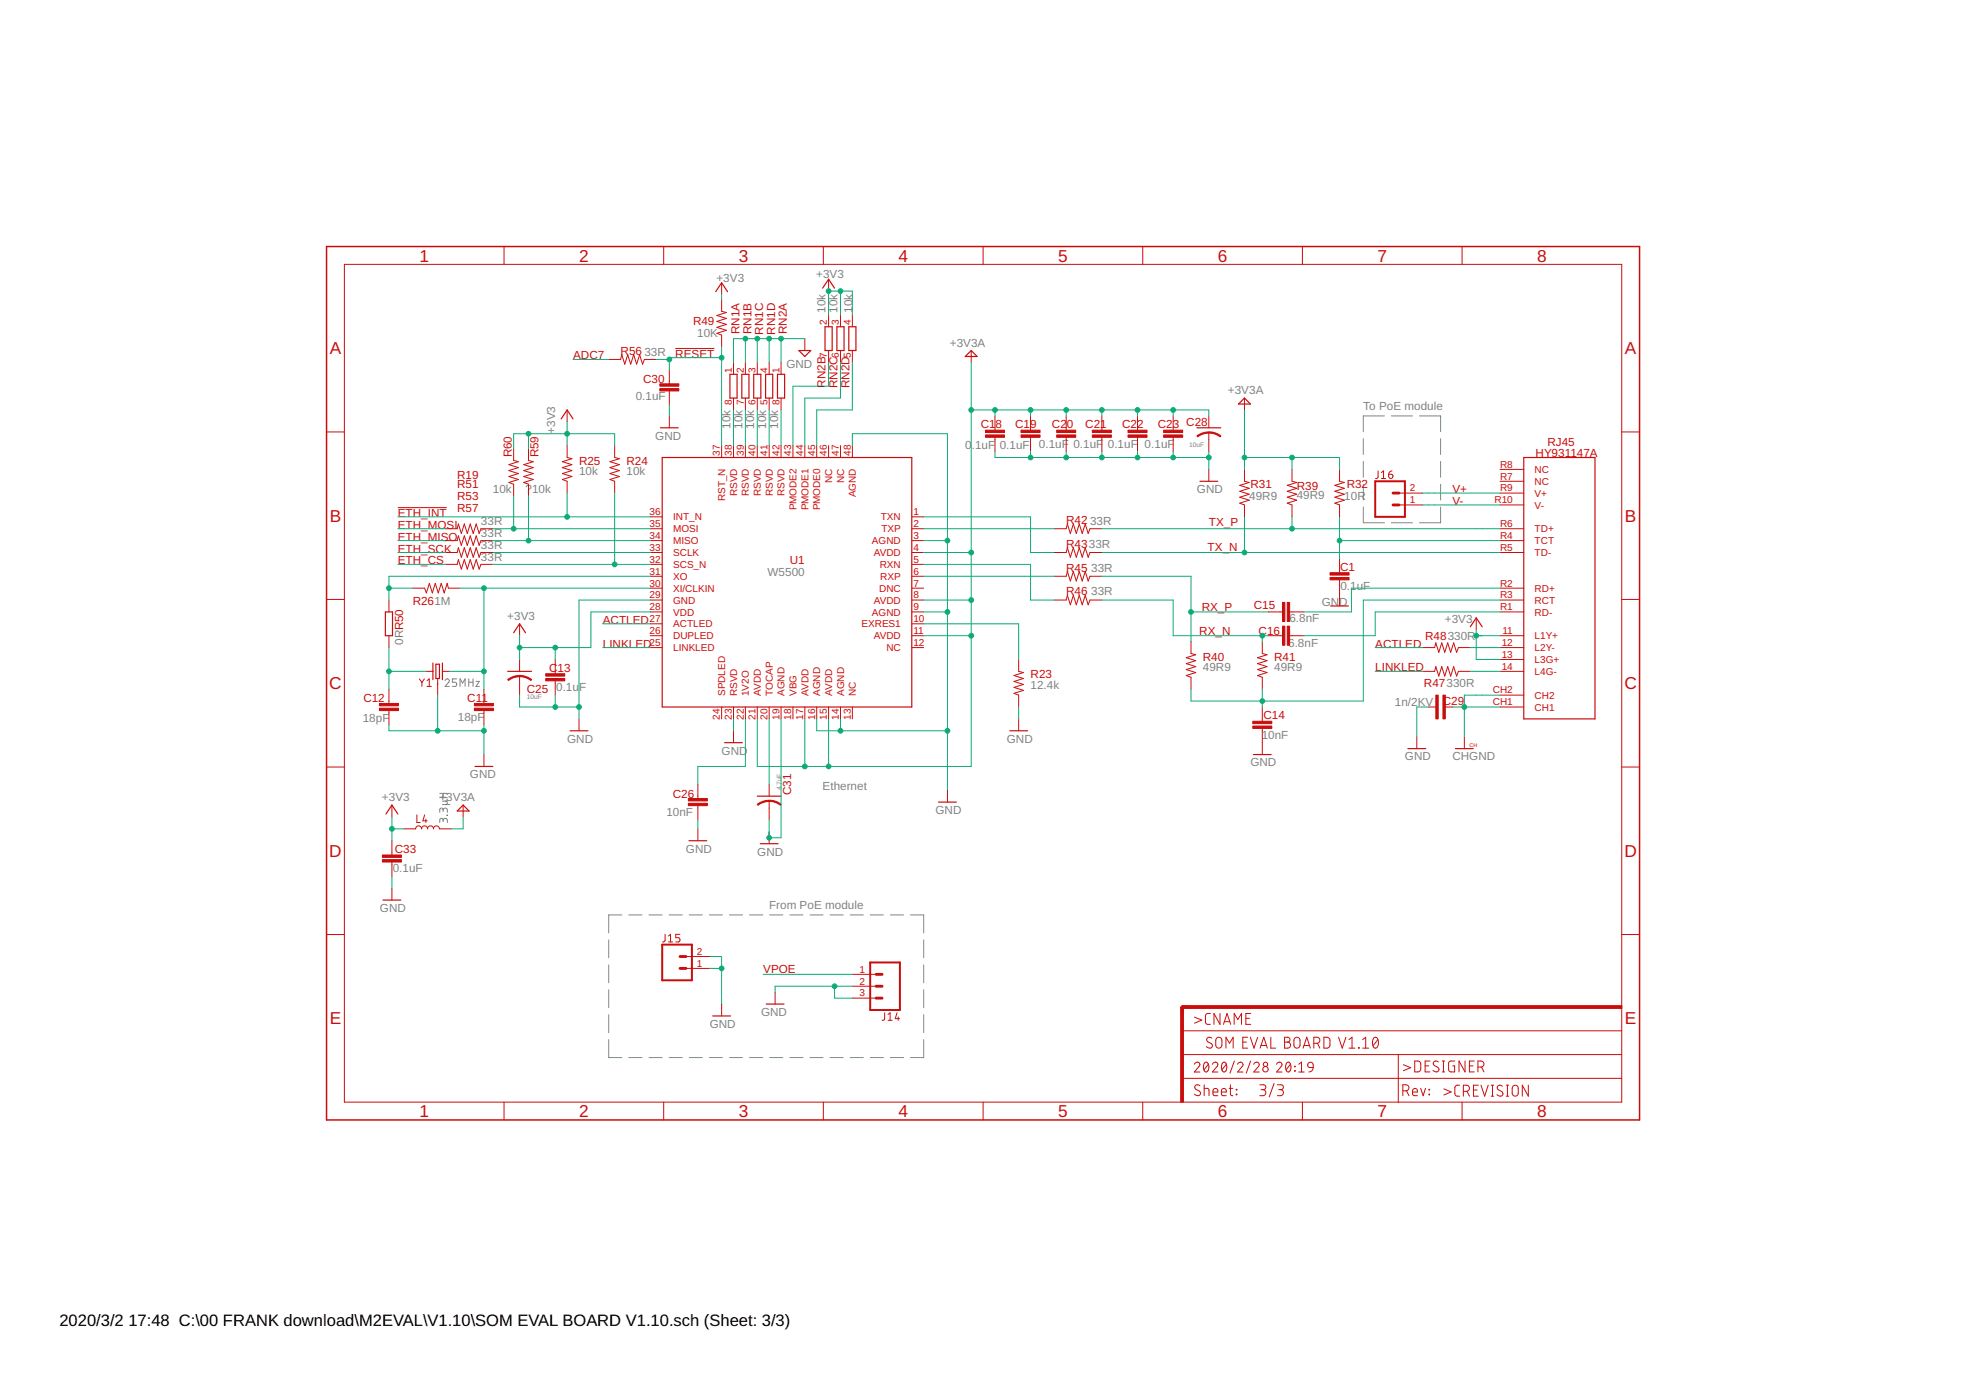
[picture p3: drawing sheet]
<svg xmlns="http://www.w3.org/2000/svg" width="420mm" height="297mm" viewBox="0 0 420 297" stroke-linecap="round" stroke-linejoin="round" font-family="sans-serif">
<g fill="none" stroke="#808080" stroke-width=".21">
<path d="M291.4 93.7v3.4M291.4 98.6v3.4M295.9 88.9h-4.5v3.3M297.3 88.9h4.6M303.4 88.9h4.5v3.3M307.9 93.7v3.4M307.9 98.6v3.4M291.4 108.4v3.3h4.5M291.4 103.5v3.3M297.3 111.7h4.6M307.9 103.5v3.3M307.9 108.4v3.3h-4.5"/>
<path d="M95.1 145.4a.44 .44 0 0 1 .7-.3 .44 .44 0 0 1 .1 .7l-.8 .9h.9M97.6 145.1h-.9v.7h.5a.45 .45 0 0 1 .4 .4 .45 .45 0 0 1-.4 .5h-.5M98.3 146.7v-1.6l.6 .9 .5-.9v1.6M100.2 145.8h.9M100.2 145.1v1.6M101.1 145.1v1.6M101.7 145.6h.7l-.7 1.1h.7M94 170.5h1.6M94 169.5h1.6M94.5 171.9h1.7M94.7 175.3a.46 .46 0 0 1 .5-.4 .46 .46 0 0 1 .4 .4v.5M94.7 175.6v-.4a.36 .36 0 0 0-.4-.3 .36 .36 0 0 0-.3 .3v.6"/>
<path d="M94.7 173.1a.46 .46 0 0 1 .5-.4 .46 .46 0 0 1 .4 .4v.5M94.7 173.4v-.4a.36 .36 0 0 0-.4-.3 .36 .36 0 0 0-.3 .3v.6M94.7 169.5v1M95.2 171.2a.37 .37 0 0 1 .4 .4 .37 .37 0 0 1-.4 .3M95.5 174.2l.1 .1zM95.6 171l-.2 .2h-.9M132.9 195.5h-2.8v3.8M134.4 195.5h2.8M138.7 195.5h2.8M143 195.5h2.8M147.3 195.5h2.8M151.6 195.5h2.8"/>
<path d="M155.9 195.5h2.8M160.2 195.5h2.8M164.5 195.5h2.8M168.8 195.5h2.8M173.1 195.5h2.8M177.4 195.5h2.8M181.7 195.5h2.8M186 195.5h2.8M190.3 195.5h2.8M194.6 195.5h2.8v3.8M130.1 200.9v3.8M130.1 206.2v3.8"/>
<path d="M130.1 211.5v3.8M130.1 216.8v3.9M197.4 200.9v3.8M197.4 206.2v3.8M197.4 211.5v3.8M197.4 216.8v3.9M130.1 222.2v3.8h2.8M134.4 226h2.8M138.7 226h2.8M143 226h2.8M147.3 226h2.8M151.6 226h2.8"/>
<path d="M155.9 226h2.8M160.2 226h2.8M164.5 226h2.8M168.8 226h2.8M173.1 226h2.8M177.4 226h2.8M181.7 226h2.8M186 226h2.8M190.3 226h2.8M197.4 222.2v3.8h-2.8"/>
</g>
<g fill="none" stroke="#c90d0c" stroke-width=".21">
<path d="M73.6 56.5h273v179h-273zM107.7 52.7v3.8M141.8 52.7v3.8M176 52.7v3.8M177.1 59.7v2.5M210.1 52.7v3.8M244.2 52.7v3.8M278.3 52.7v3.8M312.5 52.7v3.8M130.1 76.8h2.5l.3-1 .6 2 .7-2 .6 2 .6-2 .7 2 .6-2 .6 2 .4-1h2.6M143 79v3M144.3 74.5h8.4"/>
<path d="M154.2 60.4v2.6M154.2 64v2.5l1 .3-2 .6 2 .7-2 .6 2 .6-2 .7 2 .6-2 .6 1 .4v2.5M156.8 77.4v2.6M159.3 77.4v2.6M161.8 77.4v2.6M164.4 77.4v2.6M166.9 77.4v2.6M172 72.4v2.5M177.1 67.3v2.5M177.1 74.9v2.5M179.6 67.3v2.5M179.6 74.9v2.5"/>
<path d="M182.2 67.3v2.5M182.2 74.9v2.5M207.6 74.9v2.5M69.8 92.3h3.8M109.8 95.9v2.5l1 .3-2 .6 2 .6-2 .7 2 .6-2 .6 2 .7-2 .6 1 .4v2.5M112.9 95.9v2.5l1.1 .3-2.1 .6 2.1 .6-2.1 .7 2.1 .6-2.1 .6 2.1 .7-2.1 .6 1 .4v2.5M121.2 87.6v2.5M121.2 95.2v2.6l1 .2-2 .7 2 .6-2 .6 2 .7-2 .6 2 .6-2 .7 1 .3v2.6M131.4 95.2v2.6l1 .2-2.1 .7 2.1 .6-2.1 .6 2.1 .7-2.1 .6 2.1 .6-2.1 .7 1.1 .3v2.6M143 83.5v3.1M143 88.9v2.5M154.2 95.2v2.6"/>
<path d="M156.8 85.1v2.5M156.8 95.2v2.6M159.3 85.1v2.5M159.3 95.2v2.6M161.8 85.1v2.5M161.8 95.2v2.6M164.4 85.1v2.5M164.4 95.2v2.6M166.9 85.1v2.5M166.9 95.2v2.6M169.5 95.2v2.6M172 95.2v2.6"/>
<path d="M174.5 95.2v2.6M177.1 95.2v2.6M179.6 95.2v2.6M182.2 95.2v2.6M212.6 88.9v3M212.6 93.5v3M220.2 88.9v3M220.2 93.5v3M227.9 88.9v3M227.9 93.5v3M235.5 88.9v3M235.5 93.5v3"/>
<path d="M243.1 88.9v3M243.1 93.5v3M250.7 88.9v3M250.7 93.5v3M258.3 88.9v2.5M258.3 92.4v4.1M266 85.1v2.5M346.6 92.3h3.8M85 108.5h10.5M95.2 115.5h2.5l.3-1 .6 2 .6-2 .7 2 .6-2 .6 2 .7-2 .6 2 .4-1h2.5M95.2 118.1h2.5l.3-1 .6 2 .6-2 .7 2 .6-2 .6 2 .7-2 .6 2 .4-1h2.5M95.2 113h2.5l.3-1 .6 2 .6-2 .7 2 .6-2 .6 2 .7-2 .6 2 .4-1h2.5"/>
<path d="M139 115.5h2.5M139 118.1h2.5M139 110.4h2.5M139 113h2.5M194.9 115.5h2.5M194.9 118.1h2.5M194.9 110.4h2.5M194.9 113h2.5M225.3 118.1h2.6l.2-1 .6 2 .7-2 .6 2 .7-2 .6 2 .6-2 .7 2 .3-1h2.6M225.3 113h2.6l.2-1 .6 2 .7-2 .6 2 .7-2 .6 2 .6-2 .7 2 .3-1h2.6M258.3 100.3v2.5M266 100.3v2.5l1 .3-2.1 .6 2.1 .7-2.1 .6 2.1 .6-2.1 .7 2.1 .6-2.1 .6 1.1 .4v2.5"/>
<path d="M276.1 100.3v2.5l1 .3-2 .6 2 .7-2 .6 2 .6-2 .7 2 .6-2 .6 1 .4v2.5M286.3 100.3v2.5l1 .3-2 .6 2 .7-2 .6 2 .6-2 .7 2 .6-2 .6 1 .4v2.5M286.3 119.3v3.1M294.5 100.6v1.4l-.2 .2-.3 .1M295.2 102.3h.9M295.2 101l.5-.4v1.7M296.8 101.3h.5a.45 .45 0 0 1 .4 .5 .45 .45 0 0 1-.5 .4 .45 .45 0 0 1-.4-.4zM297.5 100.6l-.4 .2-.3 .5M299 105.4h5.1M299 107.9h5.1M320.6 115.5h5M320.6 118.1h5"/>
<path d="M320.6 113h5M320.6 100.3h5M320.6 102.8h5M320.6 105.4h5M320.6 107.9h5M69.8 128.1h3.8M83.1 128.2v2.6M83.1 135.8v2.6M88.2 125.7h2.5l.4 1 .7-2 .6 2 .6-2 .7 2 .6-2 .6 2 .7-2 .2 1h2.5M95.2 120.6h2.5l.3-1 .6 2 .6-2 .7 2 .6-2 .6 2 .7-2 .6 2 .4-1h2.5M111 133.3v2.5M139 133.3h2.5"/>
<path d="M139 130.8h2.5M139 128.2h2.5M139 135.8h2.5M139 125.7h2.5M139 138.4h2.5M139 120.6h2.5M139 123.1h2.5M194.9 133.3h2.5M194.9 130.8h2.5M194.9 128.2h2.5M194.9 135.8h2.5M194.9 125.7h2.5"/>
<path d="M194.9 138.4h2.5M194.9 120.6h2.5M194.9 123.1h2.5M225.3 128.2h2.6l.2-1 .6 2 .7-2 .6 2 .7-2 .6 2 .6-2 .7 2 .3-1h2.6M225.3 123.1h2.6l.2-1 .6 2.1 .7-2.1 .6 2.1 .7-2.1 .6 2.1 .6-2.1 .7 2.1 .3-1.1h2.6M254.5 137.1v2.6l1 .2-2 .6 2 .7-2 .6 2 .7-2 .6 2 .6-2 .7 1 .3v2.6M269.8 137.1v2.6l1 .2-2 .6 2 .7-2 .6 2 .7-2 .6 2 .6-2 .7 1 .3v2.6M271 130.8h3.1M271 135.8h3.1M275.6 130.8h3.1M275.6 135.8h3.1M286.3 123.9v5.6"/>
<path d="M304.1 138.4h2.5l.3-1 .6 2 .6-2 .7 2 .6-2 .6 2 .7-2 .6 2 .4-1h2.5M315.5 132v2.6M320.6 130.8h5M320.6 128.2h5M320.6 135.8h5M320.6 125.7h5M320.6 138.4h5M346.6 128.1h3.8M83.1 147.3v3M83.1 151.8v3.1M89.6 145.1l.6 .7M90.2 145.8v.9"/>
<path d="M90.7 145.1l-.5 .7M91 143.5h1.5M91.3 145.4l.4-.3v1.6M91.3 146.7h.9M93.5 145.1v3.4M94.6 143.5h1.5M103.4 147.3v3M103.4 151.8v3.1M111 140.9v2.6M111 144.5v4M118.7 140.9v3.1M118.7 145.5v3"/>
<path d="M123.7 153.6v2.6M154.2 151.1v2.5M156.8 151.1v2.5M156.8 156.2v2.5M159.3 151.1v2.5M161.8 151.1v2.5M164.4 151.1v2.5M166.9 151.1v2.5M169.5 151.1v2.5M172 151.1v2.5M174.5 151.1v2.5M177.1 151.1v2.5"/>
<path d="M179.6 151.1v2.5M182.2 151.1v2.5M217.7 140.9v2.6l1 .2-2 .7 2 .6-2 .6 2 .7-2 .6 2 .6-2 .7 1 .3v2.6M217.7 153.6v2.6M269.8 151.1v3M269.8 155.7v5.5M302.8 157.4v2.6M304.1 143.5h2.5l.3-1 .6 2 .6-2 .7 2 .6-2 .6 2 .7-2 .6 2 .4-1h2.5M305.3 151.1h1.8M308.6 151.1h1.8M312.9 157.4v2.6M320.6 151.1h5"/>
<path d="M320.6 143.5h5M320.6 148.5h5M320.6 140.9h5M69.8 163.9h3.8M83.8 172v2.6M83.8 179.7v3M86.3 177.1h2.5a.63 .63 0 0 1 .7-.6 .63 .63 0 0 1 .6 .6 .63 .63 0 0 1 .6-.6 .63 .63 0 0 1 .7 .6 .63 .63 0 0 1 .6-.6 .63 .63 0 0 1 .6 .6 .63 .63 0 0 1 .7-.6 .63 .63 0 0 1 .6 .6h2.6M89.1 174.1v1.7h.7M90.7 174.1l-.3 1.3h.9M91 175v.8M99 172v2.6M103.4 161.2v2.6"/>
<path d="M149.1 167.6v3M149.1 172.2v3M149.1 177.1v2.6M164.4 167.6v2.5M164.4 171.2v4M164.4 177.8v2.5M202.5 168.9v2.5M346.6 163.9h3.8M69.8 199.7h3.8M83.8 184.2v3.1M83.8 189.8v2.5M142.1 199.7v1.4l-.5 .2"/>
<path d="M145.3 199.7h-.9v.7h.5a.46 .46 0 0 1 .4 .4 .46 .46 0 0 1-.4 .5h-.5M346.6 199.7h3.8M142.9 201.3h.8M142.9 200l.4-.3v1.6M146.6 206.9h5.1M146.6 204.4h5.1M154.2 214.6v2.5M165.7 212v2.6M182.2 208.2h5M182.2 210.8h5M182.2 213.3h5M189.1 216.4l-.1 1.4-.5 .2"/>
<path d="M189.8 218h.9M189.8 216.8l.4-.4v1.6M191.7 216.4l-.4 1.3h.9M192 217.3v.7M255.3 217.4l1.5 .6-1.5 .7M258.7 216.6h-.8l-.3 .5v1.4l.4 .4h.7M260.7 216.6v2.3l-1.3-2.3v2.3M261.5 218.9l.7-2.3 .8 2.3M261.7 218.3h1.1M263.8 218.9v-2.3l.7 1.3 .8-1.3v2.3M266.3 217.6h.7M267.3 216.6h-1v2.3h1"/>
<path d="M107.7 235.5v3.8M141.8 235.5v3.8M176 235.5v3.8M210.1 235.5v3.8M244.2 235.5v3.8M252.6 230.4h94M252.6 225.4h94M252.6 220.3h94M255.2 227.4a.58 .58 0 0 1 .9-.4 .58 .58 0 0 1 .1 .9l-1 1.2h1.2M256.4 232a.58 .58 0 0 0-.9-.1 .58 .58 0 0 0 .1 .9l.7 .4a.54 .54 0 0 1 .2 .7 .54 .54 0 0 1-.7 .2l-.5-.3M257.3 232.6h.7l.4 .2v1.3M257.3 231.8v2.3"/>
<path d="M257.5 227.1l.1-.1a.88 .88 0 0 1 .7 1.3v.2a.51 .51 0 0 1-.5 .6 .51 .51 0 0 1-.5-.6l-.1-.7zM258.2 227.4l-.9 1.2M259 221.8a.58 .58 0 0 0-.9 0 .58 .58 0 0 0 0 .8l.7 .4a.54 .54 0 0 1 .2 .7 .54 .54 0 0 1-.7 .2l-.5-.2M259.1 227.4a.58 .58 0 0 1 .8-.4 .58 .58 0 0 1 .2 .9l-1 1.2h1.2M259.2 233.4h1.1a.54 .54 0 0 0-.4-.8 .54 .54 0 0 0-.7 .5l.1 .9 1 .1M259.9 221.9a.66 .66 0 0 1 .8-.2 .66 .66 0 0 1 .4 .6v1.1a.66 .66 0 0 1-.6 .6 .66 .66 0 0 1-.7-.6zM261 233.4h1.1a.54 .54 0 0 0-.4-.8 .54 .54 0 0 0-.7 .5l.2 .9 .9 .1M261.3 227.1l.1-.1a.86 .86 0 0 1 .8 1.3l-.1 .2a.5 .5 0 0 1-.5 .6 .5 .5 0 0 1-.5-.6l-.1-.7zM262 224v-2.3l.8 1.2 .7-1.2v2.3M262.1 227.4l-1 1.2M262.7 232.6h.8M263 231.8v2.1l.5 .2"/>
<path d="M263.8 226.7l-.9 2.6M264.2 232.8l.1 .1zM264.2 233.8l.1 .2zM264.5 227.4a.58 .58 0 0 1 .8-.4 .58 .58 0 0 1 .2 .9l-1 1.2h1.2M265.6 222.7h.8M266.6 221.7h-1v2.3h1M267.2 221.7l.8 2.3 .8-2.3M267.3 226.7l-1 2.6M267.9 227.4a.58 .58 0 0 1 .9-.4 .58 .58 0 0 1 .1 .9l-1 1.2h1.2M269.2 231.8h.8a.52 .52 0 0 1 .5 .5 .52 .52 0 0 1-.5 .6h-.5M269.3 224l.8-2.3 .7 2.3M269.5 223.4h1.2"/>
<path d="M269.9 232.9a.65 .65 0 0 1 .6 .6 .65 .65 0 0 1-.6 .6h-.7M271.6 221.7v2.3h1M272.3 231.5l-1 2.9M272.8 227.4a.58 .58 0 0 1 .8-.4 .58 .58 0 0 1 .2 .9l-1 1.2h1.2M273 231.8h.8a.52 .52 0 0 1 .5 .5 .52 .52 0 0 1-.5 .6h-.5M273.6 232.9a.65 .65 0 0 1 .7 .6 .65 .65 0 0 1-.7 .6h-.6M274.5 221.7h.7a.52 .52 0 0 1 .5 .5 .52 .52 0 0 1-.5 .5 .65 .65 0 0 1 .6 .6 .65 .65 0 0 1-.6 .7h-.7zM274.5 222.7h.7M275 227.1l.1-.1a.86 .86 0 0 1 .8 1.3l-.1 .2a.51 .51 0 0 1-.5 .6 .51 .51 0 0 1-.5-.6v-.7zM275.8 227.4l-1 1.2M276.6 221.9a.66 .66 0 0 1 .8-.2 .66 .66 0 0 1 .4 .6v1.1a.66 .66 0 0 1-.6 .6 .66 .66 0 0 1-.7-.6zM276.7 227.9l.1 .1z"/>
<path d="M276.7 228.8l.1 .1zM277.6 229.1h1.1M277.6 227.4l.6-.4v2.1M278.3 235.5v3.8M278.5 224l.8-2.3 .7 2.3M278.7 223.4h1.1M279.6 227.2l.4-.2 .5 .2 .1 .9-1-.1-.1-.3zM280.6 228.1l-.2 .7-.7 .3M280.8 222.9h.6a.65 .65 0 0 0 .7-.6 .65 .65 0 0 0-.7-.6h-.6v2.3M281.6 222.9l.5 1.1M282.9 221.7h.9l.4 .4v1.4l-.4 .5h-.9zM286.1 221.7l.8 2.3 .7-2.3"/>
<path d="M288.3 224h1.3M288.3 222.2l.6-.5v2.3M290.3 223.9l.2 .1zM291.2 224h1.3M291.2 222.2l.7-.5v2.3M293.6 221.8a.62 .62 0 0 1 .7 0 .62 .62 0 0 1 .3 .7 .99 .99 0 0 1-.8 1.5 1.68 1.68 0 0 1-.2-2.2zM294.5 222.2l-1.1 1.3M298.8 225.4v10.2M299.8 233.1h.7a.65 .65 0 0 0 .6-.6 .65 .65 0 0 0-.6-.7h-.7v2.3M299.9 227.5l1.6 .7-1.6 .6M300.6 233.1l.5 1M301.9 233.4h1a.54 .54 0 0 0-.3-.8 .54 .54 0 0 0-.7 .5l.1 .9 .9 .1"/>
<path d="M302.3 226.7l.9 .1 .4 .4v1.4l-.4 .4-.9 .1zM303.6 232.6l.5 1.5 .6-1.5M304.6 227.8h.8M305.4 233.8l.1 .2zM305.4 232.8l.1 .1zM305.6 226.7h-1v2.4h1M307.4 226.9a.58 .58 0 0 0-.9-.1 .58 .58 0 0 0 .1 .9l.7 .4a.58 .58 0 0 1 0 .9 .58 .58 0 0 1-.8-.1l-.3-.2M308.2 226.7h.5M308.2 229.1h.5M308.5 226.7v2.4M308.6 232.7l1.5 .6-1.5 .7M310.9 226.7l-1 .1-.3 .3v1.6l.3 .3 1 .1v-1.3h-.4"/>
<path d="M312 231.9h-.8l-.3 .5 .1 1.6 .3 .2 .7 .1M312.5 235.5v3.8M312.7 233.2a1.16 1.16 0 0 0 1.2-.3l.1-.3-.1-.4a1.16 1.16 0 0 0-1.2-.3v2.4M313.1 226.7v2.4l-1.3-2.4v2.4M313.5 233.2l.5 1.1M314 227.8h.8M314.9 232.9h.8M315.1 226.7h-1.1v2.4h1.1M315.8 228h.7a.65 .65 0 0 0 .6-.6 .65 .65 0 0 0-.6-.7h-.7v2.4M315.9 231.9h-1v2.4h1M316.5 231.9l.8 2.4 .8-2.4M316.6 228l.5 1.1"/>
<path d="M318.7 234.3h.5M318.7 231.9h.5M319 231.9v2.4M321.1 232.1a.58 .58 0 0 0-.9-.1 .58 .58 0 0 0 0 .9l.8 .4a.59 .59 0 0 1 0 .9 .59 .59 0 0 1-.9-.1l-.2-.2M321.9 234.3h.5M321.9 231.9h.5M322.2 231.9v2.4M323.3 232.2a.64 .64 0 0 1 .7-.3 .64 .64 0 0 1 .5 .7v1a.65 .65 0 0 1-.7 .7 .65 .65 0 0 1-.6-.7zM326.6 231.9v2.4l-1.3-2.4v2.4"/>
<circle cx="270.4" cy="228.5" r=".59"/>
<circle cx="270.4" cy="227.4" r=".46"/>
</g>
<g fill="none" stroke="#c90d0c" stroke-width=".25">
<path d="M153 62.3l1.2-1.9 1.3 1.9M156 80h1.5v5.1h-1.5zM158.5 80h1.6v5.1h-1.6zM161.1 80h1.5v5.1h-1.5zM163.6 80h1.5v5.1h-1.5zM166.2 80h1.5v5.1h-1.5zM170.7 74.9h2.6l-1.3 1.3zM175.8 61.6l1.3-1.9 1.3 1.9M176.3 69.8h1.5v5.1h-1.5zM178.9 69.8h1.5v5.1h-1.5zM181.4 69.8h1.5v5.1h-1.5zM208.8 76.2h-2.5l1.3-1.3 1.2 1.3"/>
<path d="M119.9 89.5l1.3-1.9 1.3 1.9M141.1 91.4h3.8M141.5 97.8h53.4v53.3h-53.4zM255.8 91.4h5.1M266 85.1l1.2 1.2h-2.5zM325.6 97.8h15.3v55.8h-15.3zM256.4 102.8h3.8M82.4 130.8h1.5v5h-1.5zM109.8 135.2l1.2-1.9 1.3 1.9M284.4 129.5h3.8M314.2 133.9l1.3-1.9 1.3 1.9M92.5 141.7v3.5"/>
<path d="M93.2 141.9h.7v3.1h-.7zM94.6 141.7v3.5M108.5 143.5h5.1M121.8 156.2h3.8M154.9 158.7h3.8M215.8 156.2h3.8M300.9 160h3.8M311 160h3.9M82.5 173.9l1.3-1.9 1.2 1.9M99 172l1.2 1.3h-2.5zM101.5 163.8h3.8M147.2 179.7h3.8"/>
<path d="M161.8 170.1h5.1M200.6 171.4h3.8M267.9 161.2h3.8M81.9 192.3h3.8M162.5 180.3h3.8M152.3 217.1h3.8M163.7 214.6h3.9"/>
</g>
<g fill="#c90d0c" stroke="#c90d0c" stroke-width=".21">
<path d="M101.4 150.3h4.1v.5h-4.1z"/>
<path d="M101.4 151.3h4.1v.5h-4.1z"/>
<path d="M81.1 150.3h4.1v.5h-4.1z"/>
<path d="M81.1 151.3h4.1v.5h-4.1z"/>
<path d="M116.6 144h4.1v.5h-4.1z"/>
<path d="M116.6 145h4.1v.5h-4.1z"/>
<path d="M147.1 170.6h4.1v.6h-4.1z"/>
<path d="M147.1 171.7h4.1v.5h-4.1z"/>
<path d="M267.7 154.1h4.1v.5h-4.1z"/>
<path d="M267.7 155.2h4.1v.5h-4.1z"/>
<path d="M275.1 128.7h.5v4.1h-.5z"/>
<path d="M274.1 128.7h.5v4.1h-.5z"/>
<path d="M275.1 133.8h.5v4.1h-.5z"/>
<path d="M274.1 133.8h.5v4.1h-.5z"/>
<path d="M210.6 91.9h4.1v.5h-4.1z"/>
<path d="M210.6 92.9h4.1v.6h-4.1z"/>
<path d="M218.2 91.9h4.1v.5h-4.1z"/>
<path d="M218.2 92.9h4.1v.6h-4.1z"/>
<path d="M225.8 91.9h4.1v.5h-4.1z"/>
<path d="M225.8 92.9h4.1v.6h-4.1z"/>
<path d="M233.4 91.9h4.1v.5h-4.1z"/>
<path d="M233.4 92.9h4.1v.6h-4.1z"/>
<path d="M241.1 91.9h4v.5h-4z"/>
<path d="M241.1 92.9h4v.6h-4z"/>
<path d="M248.7 91.9h4.1v.5h-4.1z"/>
<path d="M248.7 92.9h4.1v.6h-4.1z"/>
<path d="M306.9 148.5h.5v5.1h-.5z"/>
<path d="M308.4 148.5h.5v5.1h-.5z"/>
<path d="M252.3 215.2h.6v20.3h-.6z"/>
<path d="M252.6 214.9h94v.6h-94z"/>
<path d="M141 82h4.1v.5h-4.1z"/>
<path d="M141 83h4.1v.5h-4.1z"/>
<path d="M81.7 182.7h4.1v.5h-4.1z"/>
<path d="M81.7 183.7h4.1v.5h-4.1z"/>
<path d="M284.2 122.4h4.1v.5h-4.1z"/>
<path d="M284.2 123.4h4.1v.5h-4.1z"/>
</g>
<path d="M297.7 105.4h1.3M297.7 107.9h1.3M145.3 204.4h1.3M145.3 206.9h1.3M187.2 213.3h1.3M187.2 210.8h1.3M187.2 208.2h1.3M253.9 215.2h-1.3v1.3" fill="none" stroke="#c90d0c" stroke-width=".61"/>
<path d="M69.8 52.7h280.6v186.6h-280.6z" fill="none" stroke="#c90d0c" stroke-width=".32"/>
<path d="M293.9 102.8h6.3v7.6h-6.3zM141.5 201.9h6.4v7.6h-6.4zM186 205.7h6.3v10.1h-6.3z" fill="none" stroke="#c90d0c" stroke-width=".42"/>
<g fill="#c90d0c" stroke="#c90d0c" stroke-width=".21">
<path d="M111 144.3l1.4 .3 1.2 .6-.1 .2-1.4-.7-1.1-.1z" fill-rule="evenodd"/>
<path d="M108.5 145.2l1.2-.6 1.3-.2v.2l-1 .1-1.3 .7z" fill-rule="evenodd"/>
<path d="M258.3 92.3l1.4 .2 1.2 .7-.1 .2-1.4-.7-1.1-.2z" fill-rule="evenodd"/>
<path d="M255.8 93.2l1.2-.7 1.3-.2v.3l-1 .1-1.4 .7z" fill-rule="evenodd"/>
<path d="M164.4 171l1.3 .2 1.2 .7-.1 .2-.9-.5-1.5-.3z" fill-rule="evenodd"/>
<path d="M161.8 171.9l1.2-.7 1.4-.2v.3l-1 .1-1.4 .7z" fill-rule="evenodd"/>
</g>
<g fill="none" stroke="#0dab76" stroke-width=".21">
<path d="M122.5 76.8h7.6M140.3 76.8h2.7M154.2 76.4h-11.2v2.6M154.2 63v1M154.2 74.1v21.1M159.3 72.4v5M161.8 72.4v5M164.4 72.4v5M166.9 72.4v5M172 72.4h-15.2v5M177.1 67.3v-5.1h5.1v5.1M177.1 77.4v5.1h-7.6v12.7"/>
<path d="M179.6 62.2v5.1M179.6 77.4v7.7h-7.6v10.1M182.2 77.4v10.2h-7.7v7.6M207.6 77.4v86.4h-45.8v-10.2M112.9 92.7v3.2M121.2 90.1v5.1M131.4 95.2v-2.5h-21.6v3.2M143 86.6v2.3M156.8 87.6v7.6M159.3 87.6v7.6M161.8 87.6v7.6M164.4 87.6v7.6"/>
<path d="M166.9 87.6v7.6M182.2 95.2v-2.5h20.3v76.2M207.6 87.6h50.7v1.3M212.6 96.5v1.3h45.7M212.6 87.6v1.3M220.2 87.6v1.3M220.2 96.5v1.3M227.9 87.6v1.3M227.9 96.5v1.3M235.5 87.6v1.3M235.5 96.5v1.3M243.1 87.6v1.3"/>
<path d="M243.1 96.5v1.3M250.7 87.6v1.3M250.7 96.5v1.3M258.3 96.5v3.8M266 97.8h20.3v2.5M266 87.6v12.7M276.1 97.8v2.5M85 115.5h10.2M85 118.1h10.2M85 113h10.2M85 110.4h54M105.3 115.5h33.7"/>
<path d="M105.3 118.1h33.7M105.3 113h33.7M109.8 106v7M112.9 106v9.5M121.2 105.4v5M131.4 105.4v15.2M197.4 115.5h5.1M197.4 110.4h22.8v7.7h5.1M197.4 118.1h10.2M197.4 113h27.9M235.5 118.1h85.1M235.5 113h85.1"/>
<path d="M266 110.4v7.7M276.1 110.4v2.6M286.3 115.5h34.3M286.3 110.4v8.9M304.1 105.4h16.5M304.1 107.9h16.5M83.1 138.4v8.9M83.1 125.7h5.1M85 120.6h10.2M98.3 125.7h40.7M103.4 125.7v21.6M105.3 120.6h33.7"/>
<path d="M111 135.8v5.1M118.7 138.4v2.5M128.8 133.3h10.2M128.8 138.4h10.2M139 128.2h-15.3v25.4M139 130.8h-12.7v7.6h-15.3M139 123.1h-55.9v5.1M197.4 133.3h20.3v7.6M197.4 128.2h10.2M197.4 120.6h22.8v7.6h5.1M197.4 130.8h5.1M197.4 135.8h10.2"/>
<path d="M197.4 123.1h27.9M235.5 128.2h15.2v7.6h20.3M235.5 123.1h19v14M254.5 130.8h16.5M269.8 135.8v1.3M293.9 138.4h10.2M314.2 138.4h6.4M315.5 135.8h5.1M315.5 134.6v6.3h5.1M320.6 128.2h-29.2v21.6h-36.9v-2.5M320.6 125.7h-31.8v5.1h-10.1M320.6 130.8h-26.7v5h-15.2"/>
<path d="M83.1 154.9v1.3h20.3M83.1 143.5h7.9M93.5 148.5v7.7M96.1 143.5h7.3M103.4 154.9v6.3M111 148.5v2.6h12.7M118.7 148.5v2.6M156.8 153.6v2.6M159.3 153.6v10.2h-10.2v3.8M164.4 153.6v14M166.9 153.6v25.4h-2.5v-3.8M172 153.6v10.2"/>
<path d="M174.5 153.6v2.6h28M177.1 153.6v10.2M179.6 153.6v2.6M217.7 151.1v2.5M269.8 147.3v3.8M293.9 143.5h10.2M305.3 151.1h-2.5v6.3M310.4 151.1h10.2M314.2 143.5h6.4M320.6 148.5h-7.7v8.9M83.8 174.6v5.1M83.8 177.1h2.5"/>
<path d="M99 174.6v2.5h-2.5M149.1 175.2v1.9M83.8 187.3v2.5M151.7 204.4h2.5v10.2M151.7 206.9h2.5M163.1 208.2h19.1M178.4 210.8v2.5h3.8M182.2 210.8h-16.5v1.2"/>
</g>
<g fill="#0dab76" stroke="#0dab76" stroke-width=".21">
<circle cx="166.9" cy="72.4" r=".51"/>
<circle cx="164.4" cy="72.4" r=".51"/>
<circle cx="161.8" cy="72.4" r=".51"/>
<circle cx="159.3" cy="72.4" r=".51"/>
<circle cx="123.7" cy="151.1" r=".51"/>
<circle cx="118.7" cy="151.1" r=".51"/>
<circle cx="164.4" cy="179" r=".51"/>
<circle cx="202.5" cy="115.5" r=".51"/>
<circle cx="202.5" cy="130.8" r=".51"/>
<circle cx="179.6" cy="156.2" r=".51"/>
<circle cx="202.5" cy="156.2" r=".51"/>
<circle cx="258.3" cy="97.8" r=".51"/>
<circle cx="220.2" cy="97.8" r=".51"/>
<circle cx="227.9" cy="97.8" r=".51"/>
<circle cx="235.5" cy="97.8" r=".51"/>
<circle cx="243.1" cy="97.8" r=".51"/>
<circle cx="250.7" cy="97.8" r=".51"/>
<circle cx="103.4" cy="156.2" r=".51"/>
<circle cx="93.5" cy="156.2" r=".51"/>
<circle cx="178.4" cy="210.8" r=".51"/>
<circle cx="154.2" cy="206.9" r=".51"/>
<circle cx="266" cy="118.1" r=".51"/>
<circle cx="276.1" cy="113" r=".51"/>
<circle cx="269.8" cy="135.8" r=".51"/>
<circle cx="254.5" cy="130.8" r=".51"/>
<circle cx="286.3" cy="115.5" r=".51"/>
<circle cx="269.8" cy="149.8" r=".51"/>
<circle cx="118.7" cy="138.4" r=".51"/>
<circle cx="111" cy="138.4" r=".51"/>
<circle cx="121.2" cy="92.7" r=".51"/>
<circle cx="112.9" cy="92.7" r=".51"/>
<circle cx="179.6" cy="62.2" r=".51"/>
<circle cx="177.1" cy="62.2" r=".51"/>
<circle cx="83.8" cy="177.1" r=".51"/>
<circle cx="315.5" cy="135.8" r=".51"/>
<circle cx="172" cy="163.8" r=".51"/>
<circle cx="207.6" cy="128.2" r=".51"/>
<circle cx="177.1" cy="163.8" r=".51"/>
<circle cx="207.6" cy="135.8" r=".51"/>
<circle cx="207.6" cy="118.1" r=".51"/>
<circle cx="243.1" cy="87.6" r=".51"/>
<circle cx="235.5" cy="87.6" r=".51"/>
<circle cx="227.9" cy="87.6" r=".51"/>
<circle cx="220.2" cy="87.6" r=".51"/>
<circle cx="212.6" cy="87.6" r=".51"/>
<circle cx="250.7" cy="87.6" r=".51"/>
<circle cx="207.6" cy="87.6" r=".51"/>
<circle cx="276.1" cy="97.8" r=".51"/>
<circle cx="266" cy="97.8" r=".51"/>
<circle cx="83.1" cy="125.7" r=".51"/>
<circle cx="103.4" cy="143.5" r=".51"/>
<circle cx="103.4" cy="125.7" r=".51"/>
<circle cx="312.9" cy="151.1" r=".51"/>
<circle cx="83.1" cy="143.5" r=".51"/>
<circle cx="154.2" cy="76.4" r=".51"/>
<circle cx="143" cy="76.8" r=".51"/>
<circle cx="121.2" cy="110.4" r=".51"/>
<circle cx="109.8" cy="113" r=".51"/>
<circle cx="112.9" cy="115.5" r=".51"/>
<circle cx="131.4" cy="120.6" r=".51"/>
</g>
<g font-size="3.7" fill="#c90d0c">
<text x="89.6" y="55.9">1</text>
<text x="123.8" y="55.9">2</text>
<text x="157.9" y="55.9">3</text>
<text x="192" y="55.9">4</text>
<text x="226.1" y="55.9">5</text>
<text x="260.3" y="55.9">6</text>
<text x="294.4" y="55.9">7</text>
<text x="328.5" y="55.9">8</text>
<text x="70.5" y="75.7">A</text>
<text x="347.3" y="75.7">A</text>
<text x="70.5" y="111.5">B</text>
<text x="347.3" y="111.5">B</text>
<text x="70.4" y="147.3">C</text>
<text x="347.2" y="147.3">C</text>
<text x="70.4" y="183.1">D</text>
<text x="347.2" y="183.1">D</text>
<text x="70.5" y="218.9">E</text>
<text x="347.3" y="218.9">E</text>
<text x="89.6" y="238.7">1</text>
<text x="123.8" y="238.7">2</text>
<text x="157.9" y="238.7">3</text>
<text x="192" y="238.7">4</text>
<text x="226.1" y="238.7">5</text>
<text x="260.3" y="238.7">6</text>
<text x="294.4" y="238.7">7</text>
<text x="328.5" y="238.7">8</text>
</g>
<g font-size="3.5">
<text x="12.7" y="283.3">2020/3/2</text>
<text x="27.4" y="283.3">17:48 C:\00 FRANK download\M2EVAL\V1.10\SOM EVAL BOARD V1.10.sch (Sheet: 3/3)</text>
</g>
<g font-size="2.5" fill="#808080">
<text x="174.5" y="59.4">+3V3</text>
<text x="153.1" y="60.2">+3V3</text>
<text x="176.4" y="66.9" transform="rotate(-90 176.4 66.9)">10k</text>
<text x="179" y="66.9" transform="rotate(-90 179 66.9)">10k</text>
<text x="182.2" y="66.9" transform="rotate(-90 182.2 66.9)">10k</text>
<text x="137.7" y="76">33R</text>
<text x="149" y="72.1">10K</text>
<text x="203" y="74.1">+3V3A</text>
<text x="168.1" y="78.6">GND</text>
<text x="135.9" y="85.4">0.1uF</text>
<text x="262.4" y="84.3">+3V3A</text>
<text x="291.4" y="87.6">To PoE module</text>
<text x="118.7" y="92.7" transform="rotate(-90 118.7 92.7)">+3V3</text>
<text x="140" y="94">GND</text>
<text x="156.1" y="91.6" transform="rotate(-90 156.1 91.6)">10k</text>
<text x="158.7" y="91.6" transform="rotate(-90 158.7 91.6)">10k</text>
<text x="161.2" y="91.6" transform="rotate(-90 161.2 91.6)">10k</text>
<text x="163.7" y="91.6" transform="rotate(-90 163.7 91.6)">10k</text>
<text x="166.3" y="91.6" transform="rotate(-90 166.3 91.6)">10k</text>
<text x="206.3" y="96">0</text>
<text x="207.7" y="96">.1uF</text>
<text x="213.6" y="96">0.1uF</text>
<text x="222" y="95.7">0.1uF</text>
<text x="229.4" y="95.7">0.1uF</text>
<text x="236.8" y="95.7">0.1uF</text>
<text x="244.6" y="95.7">0.1uF</text>
<text x="123.7" y="101.6">10k</text>
<text x="133.9" y="101.6">10k</text>
<text x="105.3" y="105.4">10k</text>
<text x="112.3" y="105.4">?10k</text>
<text x="255.8" y="105.4">GND</text>
<text x="267" y="106.9">49R9</text>
<text x="277.1" y="106.6">49R9</text>
<text x="287.3" y="106.9">10R</text>
<text x="102.8" y="112.2">33R</text>
<text x="232.9" y="112.2">33R</text>
<text x="102.8" y="114.8">33R</text>
<text x="102.8" y="117.3">33R</text>
<text x="102.8" y="119.9">33R</text>
<text x="164" y="123.2">W5500</text>
<text x="233.2" y="122.1">33R</text>
<text x="233.2" y="127.2">33R</text>
<text x="282.5" y="129.5">GND</text>
<text x="286.5" y="126.1">0.1uF</text>
<text x="86.2" y="137.8" transform="rotate(-90 86.2 137.8)">0RR50</text>
<text x="108.4" y="132.5">+3V3</text>
<text x="275.5" y="132.9">6.8nF</text>
<text x="308.8" y="133.1">+3V3</text>
<text x="257.1" y="143.5">49R9</text>
<text x="272.3" y="143.5">49R9</text>
<text x="275.3" y="138.3">6.8nF</text>
<text x="118.9" y="147.7">0.1u</text>
<text x="123.7" y="147.7">F</text>
<text x="220.2" y="147.3">12.4k</text>
<text x="77.5" y="154.3">18pF</text>
<text x="97.8" y="154">18pF</text>
<text x="298.1" y="150.8">1n/2KV</text>
<text x="121.2" y="158.7">GND</text>
<text x="154.2" y="161.2">GND</text>
<text x="215.2" y="158.7">GND</text>
<text x="269.6" y="157.8">10nF</text>
<text x="100.4" y="166.3">GND</text>
<text x="267.2" y="163.8">GND</text>
<text x="300.2" y="162.5">GND</text>
<text x="310.4" y="162.5">CHGND</text>
<text x="81.6" y="171.3">+3V3</text>
<text x="93.9" y="171.3">+3V3A</text>
<text x="175.8" y="168.9">Ethernet</text>
<text x="199.9" y="173.9">GND</text>
<text x="142.4" y="174.3">10nF</text>
<text x="146.6" y="182.2">GND</text>
<text x="161.8" y="182.8">GND</text>
<text x="83.9" y="186.4">0.1uF</text>
<text x="81.2" y="194.9">GND</text>
<text x="164.4" y="194.3">From PoE module</text>
<text x="151.7" y="219.6">GND</text>
<text x="162.6" y="217.1">GND</text>
</g>
<g font-size="2.5" fill="#c90d0c">
<text x="148.1" y="69.5">R49</text>
<text x="158" y="71.4" transform="rotate(-90 158 71.4)">RN1A</text>
<text x="160.6" y="71.4" transform="rotate(-90 160.6 71.4)">RN1B</text>
<text x="163.1" y="71.5" transform="rotate(-90 163.1 71.5)">RN1C</text>
<text x="165.6" y="71.5" transform="rotate(-90 165.6 71.5)">RN1D</text>
<text x="168.2" y="71.4" transform="rotate(-90 168.2 71.4)">RN2A</text>
<text x="122.5" y="76.8">ADC7</text>
<text x="132.6" y="75.8">R56</text>
<text x="144.3" y="76.4">RESET</text>
<text x="137.4" y="81.8">C30</text>
<text x="176.4" y="82.8" transform="rotate(-90 176.4 82.8)">RN2B</text>
<text x="179" y="83" transform="rotate(-90 179 83)">RN2C</text>
<text x="181.5" y="83" transform="rotate(-90 181.5 83)">RN2D</text>
<text x="209.6" y="91.4">C1</text>
<text x="212.8" y="91.4">8</text>
<text x="216.9" y="91.4">C19</text>
<text x="224.8" y="91.4">C2</text>
<text x="228" y="91.4">0</text>
<text x="231.9" y="91.4">C21</text>
<text x="239.8" y="91.4">C22</text>
<text x="247.4" y="91.4">C23 C28</text>
<text x="330.7" y="95.2">RJ45</text>
<text x="109.4" y="97.8" transform="rotate(-90 109.4 97.8)">R60</text>
<text x="115.1" y="97.8" transform="rotate(-90 115.1 97.8)">R59</text>
<text x="123.7" y="99.3">R25</text>
<text x="133.9" y="99.3">R24</text>
<text x="328.2" y="97.8">HY931147A</text>
<text x="97.7" y="102.5">R19</text>
<text x="97.7" y="104.4">R51</text>
<text x="97.7" y="106.9">R53</text>
<text x="267.2" y="104.4">R31</text>
<text x="277.1" y="104.6">R39</text>
<text x="287.8" y="104.4">R32</text>
<text x="310.4" y="105.4">V+</text>
<text x="310.4" y="107.9">V-</text>
<text x="85" y="113">ETH_MOSI</text>
<text x="85" y="110.5">ETH_INT</text>
<text x="97.7" y="109.4">R57</text>
<text x="227.9" y="112">R42</text>
<text x="258.3" y="112.5">TX_P</text>
<text x="85" y="118.1">ETH_SCK</text>
<text x="85" y="115.5">ETH_MISO</text>
<text x="227.9" y="117.1">R4333R</text>
<text x="258.1" y="117.8">TX_N</text>
<text x="85" y="120.6">ETH_CS</text>
<text x="168.8" y="120.6">U1</text>
<text x="227.9" y="122.1">R45</text>
<text x="286.4" y="122">C1</text>
<text x="88.2" y="129.2">R261M</text>
<text x="227.9" y="127.2">R46</text>
<text x="256.8" y="130.5">RX_P</text>
<text x="268" y="130.1">C15</text>
<text x="128.8" y="133.3">ACTLED</text>
<text x="256.3" y="135.6">RX_N</text>
<text x="269" y="135.7">C16</text>
<text x="304.6" y="136.9">R48330R</text>
<text x="117.4" y="143.6">C13</text>
<text x="128.8" y="138.4">LINKLED</text>
<text x="257.1" y="141.2">R40</text>
<text x="272.3" y="141.2">R41</text>
<text x="293.9" y="138.4">ACTLED</text>
<text x="293.9" y="143.5">LINKLED</text>
<text x="77.7" y="149.9">C12</text>
<text x="99.9" y="149.9">C11</text>
<text x="112.6" y="148.2">C25</text>
<text x="220.2" y="145">R23</text>
<text x="304.3" y="146.8">R47330R</text>
<text x="270" y="153.8">C14</text>
<text x="308.3" y="150.6">C29</text>
<text x="143.8" y="170.5">C26</text>
<text x="169.1" y="169.9" transform="rotate(-90 169.1 169.9)">C31</text>
<text x="84.4" y="182.3">C33</text>
<text x="163.1" y="208">VPOE</text>
</g>
<g font-size="2.1" fill="#c90d0c">
<text x="176.7" y="69.5" transform="rotate(-90 176.7 69.5)">2</text>
<text x="179.3" y="69.5" transform="rotate(-90 179.3 69.5)">3</text>
<text x="181.8" y="69.5" transform="rotate(-90 181.8 69.5)">4</text>
<text x="176.7" y="76.4" transform="rotate(-90 176.7 76.4)">7</text>
<text x="179.3" y="76.4" transform="rotate(-90 179.3 76.4)">6</text>
<text x="181.8" y="76.4" transform="rotate(-90 181.8 76.4)">5</text>
<text x="156.4" y="79.6" transform="rotate(-90 156.4 79.6)">1</text>
<text x="158.9" y="79.6" transform="rotate(-90 158.9 79.6)">2</text>
<text x="161.5" y="79.6" transform="rotate(-90 161.5 79.6)">3</text>
<text x="164" y="79.6" transform="rotate(-90 164 79.6)">4</text>
<text x="166.6" y="79.6" transform="rotate(-90 166.6 79.6)">1</text>
<text x="156.4" y="86.6" transform="rotate(-90 156.4 86.6)">8</text>
<text x="158.9" y="86.6" transform="rotate(-90 158.9 86.6)">7</text>
<text x="161.5" y="86.6" transform="rotate(-90 161.5 86.6)">6</text>
<text x="164" y="86.6" transform="rotate(-90 164 86.6)">5</text>
<text x="166.6" y="86.6" transform="rotate(-90 166.6 86.6)">8</text>
<text x="153.9" y="97.4" transform="rotate(-90 153.9 97.4)">37</text>
<text x="156.4" y="97.4" transform="rotate(-90 156.4 97.4)">38</text>
<text x="158.9" y="97.4" transform="rotate(-90 158.9 97.4)">39</text>
<text x="161.5" y="97.4" transform="rotate(-90 161.5 97.4)">40</text>
<text x="164" y="97.4" transform="rotate(-90 164 97.4)">41</text>
<text x="166.6" y="97.4" transform="rotate(-90 166.6 97.4)">42</text>
<text x="169.1" y="97.4" transform="rotate(-90 169.1 97.4)">43</text>
<text x="171.6" y="97.4" transform="rotate(-90 171.6 97.4)">44</text>
<text x="174.2" y="97.4" transform="rotate(-90 174.2 97.4)">45</text>
<text x="176.7" y="97.4" transform="rotate(-90 176.7 97.4)">46</text>
<text x="179.3" y="97.4" transform="rotate(-90 179.3 97.4)">47</text>
<text x="181.8" y="97.4" transform="rotate(-90 181.8 97.4)">48</text>
<text x="320.6" y="99.9">R8</text>
<text x="328" y="101.1">NC</text>
<text x="155" y="107.1" transform="rotate(-90 155 107.1)">RST_N</text>
<text x="157.5" y="106" transform="rotate(-90 157.5 106)">RSVD</text>
<text x="160.1" y="106" transform="rotate(-90 160.1 106)">RSVD</text>
<text x="162.6" y="106" transform="rotate(-90 162.6 106)">RSVD</text>
<text x="165.1" y="106" transform="rotate(-90 165.1 106)">RSVD</text>
<text x="167.7" y="106" transform="rotate(-90 167.7 106)">RSVD</text>
<text x="177.8" y="103.2" transform="rotate(-90 177.8 103.2)">NC</text>
<text x="180.4" y="103.2" transform="rotate(-90 180.4 103.2)">NC</text>
<text x="182.9" y="106.3" transform="rotate(-90 182.9 106.3)">AGND</text>
<text x="301.3" y="107.6">1</text>
<text x="301.3" y="105">2</text>
<text x="319.4" y="107.6">R10</text>
<text x="320.6" y="102.5">R7</text>
<text x="320.6" y="105">R9</text>
<text x="328" y="103.6">NC</text>
<text x="328" y="106.1">V+</text>
<text x="138.8" y="110.1">36</text>
<text x="138.8" y="112.6">35</text>
<text x="143.9" y="111.2">INT_N</text>
<text x="143.9" y="113.8">MOSI</text>
<text x="170.2" y="109.1" transform="rotate(-90 170.2 109.1)">PMODE2</text>
<text x="172.8" y="109.1" transform="rotate(-90 172.8 109.1)">PMODE1</text>
<text x="175.3" y="109.1" transform="rotate(-90 175.3 109.1)">PMODE0</text>
<text x="188.2" y="111.2">TXN</text>
<text x="188.4" y="113.8">TXP</text>
<text x="195.2" y="110.1">1</text>
<text x="195.2" y="112.6">2</text>
<text x="320.6" y="112.6">R6</text>
<text x="328" y="113.8">TD+</text>
<text x="328" y="108.7">V-</text>
<text x="138.8" y="115.2">34</text>
<text x="138.8" y="117.7">33</text>
<text x="143.9" y="116.3">MISO</text>
<text x="143.9" y="118.8">SCLK</text>
<text x="186.3" y="116.3">AGND</text>
<text x="186.7" y="118.8">AVDD</text>
<text x="195.2" y="115.2">3</text>
<text x="195.2" y="117.7">4</text>
<text x="320.6" y="115.2">R4</text>
<text x="320.6" y="117.7">R5</text>
<text x="328" y="116.3">TCT</text>
<text x="328" y="118.8">TD-</text>
<text x="138.8" y="120.3">32</text>
<text x="138.8" y="125.3">30</text>
<text x="138.8" y="122.8">31</text>
<text x="143.9" y="121.4">SCS_N</text>
<text x="143.9" y="123.9">XO</text>
<text x="188" y="121.4">RXN</text>
<text x="188.1" y="123.9">RXP</text>
<text x="195.2" y="125.3">7</text>
<text x="195.2" y="120.3">5</text>
<text x="195.2" y="122.8">6</text>
<text x="320.6" y="125.3">R2</text>
<text x="138.8" y="127.9">29</text>
<text x="138.8" y="130.4">28</text>
<text x="143.9" y="129">GND</text>
<text x="143.9" y="131.5">VDD</text>
<text x="143.9" y="126.5">XI/CLKIN</text>
<text x="186.3" y="131.5">AGND</text>
<text x="186.7" y="129">AVDD</text>
<text x="187.9" y="126.5">DNC</text>
<text x="195.2" y="130.4">9</text>
<text x="195.2" y="127.9">8</text>
<text x="320.6" y="127.9">R3</text>
<text x="320.6" y="130.4">R1</text>
<text x="328" y="129">RCT</text>
<text x="328" y="126.5">RD+</text>
<text x="328" y="131.5">RD-</text>
<text x="138.8" y="133">27</text>
<text x="138.8" y="135.5">26</text>
<text x="143.9" y="134.1">ACTLED</text>
<text x="143.9" y="136.6">DUPLED</text>
<text x="184.1" y="134.1">EXRES1</text>
<text x="186.7" y="136.6">AVDD</text>
<text x="195.2" y="135.5">11</text>
<text x="195.2" y="133">10</text>
<text x="321.1" y="135.5">11</text>
<text x="328" y="136.6">L1Y+</text>
<text x="138.8" y="138">25</text>
<text x="143.9" y="139.2">LINKLED</text>
<text x="189.4" y="139.2">NC</text>
<text x="195.2" y="138">12</text>
<text x="320.9" y="138">12</text>
<text x="320.9" y="140.6">13</text>
<text x="320.9" y="143.1">14</text>
<text x="328" y="139.2">L2Y-</text>
<text x="328" y="141.7">L3G+</text>
<text x="155" y="148.7" transform="rotate(-90 155 148.7)">SPDLED</text>
<text x="157.5" y="148.7" transform="rotate(-90 157.5 148.7)">RSVD</text>
<text x="160.1" y="148.7" transform="rotate(-90 160.1 148.7)">1V2O</text>
<text x="162.6" y="148.7" transform="rotate(-90 162.6 148.7)">AVDD</text>
<text x="165.1" y="148.7" transform="rotate(-90 165.1 148.7)">TOCAP</text>
<text x="167.7" y="148.7" transform="rotate(-90 167.7 148.7)">AGND</text>
<text x="170.2" y="148.7" transform="rotate(-90 170.2 148.7)">VBG</text>
<text x="172.8" y="148.7" transform="rotate(-90 172.8 148.7)">AVDD</text>
<text x="175.3" y="148.7" transform="rotate(-90 175.3 148.7)">AGND</text>
<text x="177.8" y="148.7" transform="rotate(-90 177.8 148.7)">AVDD</text>
<text x="180.4" y="148.7" transform="rotate(-90 180.4 148.7)">AGND</text>
<text x="182.9" y="148.7" transform="rotate(-90 182.9 148.7)">NC</text>
<text x="319" y="148.2">CH2</text>
<text x="328" y="149.3">CH2</text>
<text x="328" y="144.2">L4G-</text>
<text x="153.9" y="153.8" transform="rotate(-90 153.9 153.8)">24</text>
<text x="156.4" y="153.8" transform="rotate(-90 156.4 153.8)">23</text>
<text x="158.9" y="153.8" transform="rotate(-90 158.9 153.8)">22</text>
<text x="161.5" y="153.8" transform="rotate(-90 161.5 153.8)">21</text>
<text x="164" y="153.8" transform="rotate(-90 164 153.8)">20</text>
<text x="166.6" y="153.8" transform="rotate(-90 166.6 153.8)">19</text>
<text x="169.1" y="153.8" transform="rotate(-90 169.1 153.8)">18</text>
<text x="171.6" y="153.8" transform="rotate(-90 171.6 153.8)">17</text>
<text x="174.2" y="153.8" transform="rotate(-90 174.2 153.8)">16</text>
<text x="176.7" y="153.8" transform="rotate(-90 176.7 153.8)">15</text>
<text x="179.3" y="153.8" transform="rotate(-90 179.3 153.8)">14</text>
<text x="181.8" y="153.8" transform="rotate(-90 181.8 153.8)">13</text>
<text x="319" y="150.7">CH1</text>
<text x="328" y="151.8">CH1</text>
<text x="148.9" y="206.6">1</text>
<text x="148.9" y="204.1">2</text>
<text x="183.7" y="207.9">1</text>
<text x="183.7" y="210.4">2</text>
<text x="183.7" y="212.9">3</text>
</g>
<g font-size="1.4" fill="#808080">
<text x="254.2" y="95.5">10uF</text>
<text x="112.6" y="149.4">10uF</text>
<text x="167" y="168.9" transform="rotate(-90 167 168.9)">4.7uF</text>
</g>
<text font-size="1.1" fill="#c90d0c" x="314.1" y="159.7">CH</text>
</svg>
